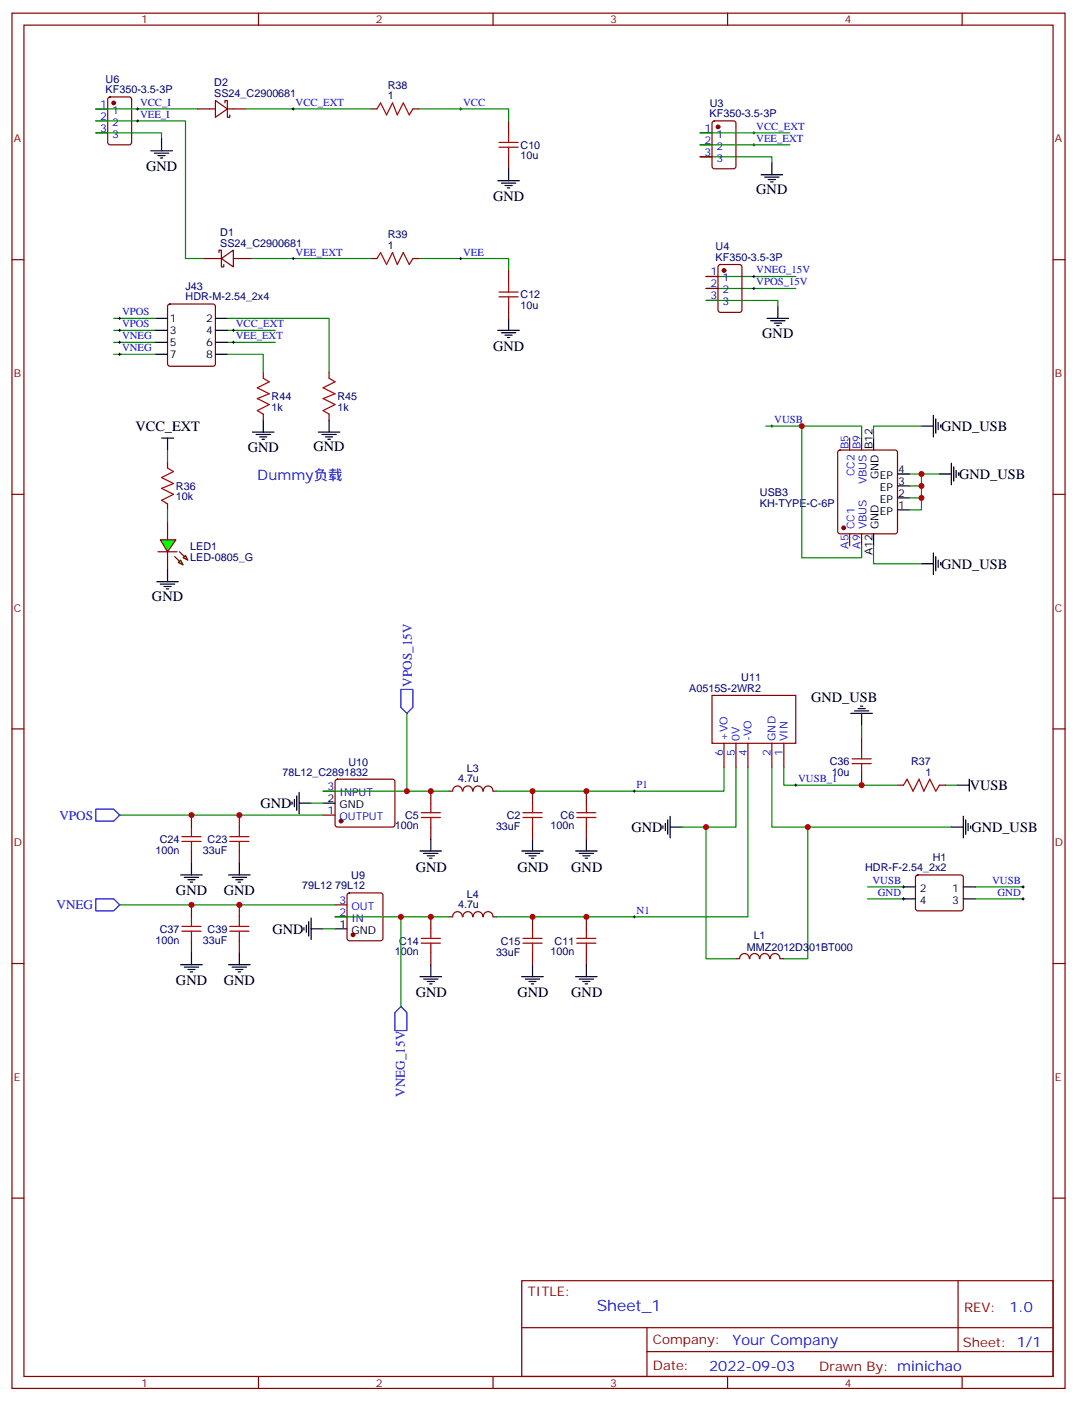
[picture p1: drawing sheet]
<svg xmlns="http://www.w3.org/2000/svg" width="317mm" height="413mm" viewBox="0 0 317 413" stroke-linecap="round" stroke-linejoin="round" font-family="sans-serif">
<g fill="none" stroke="#870000" stroke-width=".35">
<path d="M3.5 3.9h310.5v405.3h-310.5zM7.1 7.4h303.3v398.3h-303.3zM76.2 3.9v3.5M145.3 3.9v3.5M214.5 3.9v3.5M283.6 3.9v3.5M28.2 32.1h3.5M28.2 35.6h3.5M28.2 39.2h3.5M32 28.8l.5-.2h5.6l.7 .4v13l-.5 .6-5.8 .1-.7-.5-.1-12.9zM58.2 32.1h5.3M63.5 29.6l3.5 2.5-3.5 2.5z"/>
<path d="M66.3 30.3v-.7h.7v5h.7v-.7M67 32.1h5.3M109.4 32.1h1.7M121.7 32.1h1.8M149.9 35.6v3.6M206.4 39.2h3.5M210.1 35.8l.5-.2h5.7l.6 .5 .1 12.9-.5 .7h-5.9l-.6-.4-.1-13zM149.9 46.2v3.5M206.4 42.7h3.5M206.4 46.2h3.5M3.5 76.6h3.6M60 76.2h5.3"/>
<path d="M64.6 74.4v-.7h.7v5h.7v-.7M65.3 76.2l3.5-2.5v5zM68.8 76.2h5.3M109.4 76.2h1.7M121.7 76.2h1.8M149.9 79.7v3.6M310.4 76.6h3.6M49.6 89.8l.5-.2h12.7l.5 .2 .2 .5v16.9l-.2 .5-.5 .2h-12.7l-.5-.2-.2-.5v-16.9zM149.9 90.3v3.5M49.4 136.2v1.7M3.5 145.7h3.6M49.4 148.5v1.8"/>
<path d="M49.4 153.8v5.3M310.4 145.7h3.6M49.4 162.6v5.3M3.5 214.8h3.6M310.4 214.8h3.6M3.5 284h3.6M310.4 284h3.6M3.5 353.1h3.6M310.4 353.1h3.6M153.8 377.5h156.6v28.2h-156.6zM282.4 377.5v20.9M153.8 391.3h156.5"/>
<path d="M190.7 398.4h119.6M190.7 391.3v14.1M76.2 405.7v3.5M145.3 405.7v3.5M214.5 405.7v3.5M283.6 405.7v3.5"/>
</g>
<g fill="#870000" stroke="#870000" stroke-width=".35">
<circle cx="33.5" cy="30.3" r=".53"/>
<circle cx="211.7" cy="37.4" r=".53"/>
</g>
<g fill="none" stroke="#008700" stroke-width=".35">
<path d="M28.2 39.2h19.4v1.7M28.2 35.6h26.5v40.6h5.3M28.2 32.1h30M72.3 32.1h37.1M123.5 32.1h26.4v3.5M206.4 39.2h26.4M206.4 46.2h21.1v1.8M206.4 42.7h26.4M74.1 76.2h35.3M123.5 76.2h26.4v3.5M33.5 97.4h12.4M33.5 93.8h12.4"/>
<path d="M67 97.4h14.1M33.5 100.9h12.4M33.5 104.4h12.4M67 100.9h14.1"/>
</g>
<g fill="none" stroke="#000" stroke-width=".35">
<path d="M44.4 44.4h6.4M45.5 45.2h4.2M46.6 45.9h2.1M47.3 46.6h.7M47.6 40.9v3.5M146.8 53.3h6.3M147.8 54h4.2M148.9 54.7h2.1M149.6 55.4h.7M149.9 49.7v3.6M224.4 51.5h6.3M225.4 52.2h4.3"/>
<path d="M226.5 52.9h2.1M227.2 53.6h.7M227.5 48v3.5M45.9 97.4h3.5M45.9 93.8h3.5M63.5 97.4h3.5M63.5 93.8h3.5M146.8 97.4h6.3M147.8 98.1h4.2M148.9 98.8h2.1M149.6 99.5h.7M149.9 93.8v3.6"/>
<path d="M45.9 100.9h3.5M45.9 104.4h3.5M63.5 100.9h3.5M63.5 104.4h3.5M74.4 127.4h6.4M75.5 128.1h4.2M76.6 128.8h2.1M77.3 129.5h.7M77.6 123.8v3.6"/>
</g>
<path d="M111.1 32.1l1.1-1.8 1.7 3.6 1.8-3.6 1.4 3.6 1.8-3.6 1.7 3.6 1.1-1.8M149.9 39.2v2.8M147.1 43.4h5.7M147.1 42h5.7M149.9 43.4v2.8M111.1 76.2l1.1-1.8 1.7 3.6 1.8-3.6 1.4 3.6 1.8-3.6 1.7 3.6 1.1-1.8M147.1 87.5h5.7M147.1 86.1h5.7M149.9 83.3v2.8M149.9 87.5v2.8M49.4 137.9l1.8 1.1-3.6 1.8 3.6 1.7-3.6 1.4 3.6 1.8-3.6 1.8 1.8 1" fill="none" stroke="#a10000" stroke-width=".35"/>
<g fill="none" stroke="#000" stroke-width=".29">
<path d="M40.2 32.1h.7M40.2 35.6h.7M40.6 31.7v.8M40.6 35.3v.7M86.1 32.1h.7M86.4 31.7v.8M135.5 32.1h.7M135.8 31.7v.8M221.9 39.2h.7M222.2 38.8v.7M221.9 42.7h.7M222.2 42.3v.7"/>
<path d="M86.1 76.2h.7M86.4 75.8v.8M135.5 76.2h.7M135.8 75.8v.8M34.9 97.4h.7M34.9 93.8h.7M35.3 93.5v.7M35.3 97v.7M68.4 97.4h.7M68.8 97v.7M34.9 100.9h.7M34.9 104.4h.7"/>
<path d="M35.3 100.5v.7M35.3 104.1v.7M68.4 100.9h.7M68.8 100.5v.7M227.2 125.6h.7M227.5 125.2v.7"/>
</g>
<g fill="#0f0" stroke="#870000" stroke-width=".35">
<path d="M52.6 165.8l.7-.7 .7 1.4z"/>
<path d="M54 164.4l.7-.7 .7 1.4z"/>
</g>
<g fill="#870000" stroke="#870000" stroke-width=".35">
<path d="M51.5 164l1.4 1.5z"/>
<path d="M52.9 162.6l1.4 1.4z"/>
</g>
<path d="M46.6 162.6h5.6z" fill="#f00" stroke="#870000" stroke-width=".35"/>
<path d="M47.3 159.1h4.6l-2.5 3.5z" fill="#0f0" stroke="#870000" stroke-width=".35"/>
<g fill="none" stroke="#008700" stroke-width=".35">
<path d="M67 93.8h30v15.9M208.1 85h26.5M208.1 81.5h26.5M208.1 88.5h21.2v1.8M67 104.4h10.6v5.3M49.4 132.6v3.6M225.8 125.6h28.2v3.5M236.4 125.6v38.8h17.6v-3.5M268.1 139.7h8.8M271.6 125.6h-14.1v3.5M271.6 139.7v10.6h-3.5M49.4 150.3v3.5"/>
<path d="M268.1 143.2h3.5M268.1 146.8h3.5M257.5 160.9v5.3h14.1M119.9 210.3v22.9M254 213.8v3.5M91.7 236.7h3.5M95.2 233.2h37.1M213.4 226.1v7.1h-67M217 226.1v17.7h-15.9M220.5 226.1v44.1h-74.1M227.5 226.1v17.7h53M231.1 226.1v5.3h33.5"/>
<path d="M278.7 231.4h3.5M35.3 240.2h59.9M208.1 243.8v38.8h8.9M238.1 243.8v38.8h-7M35.3 266.7h63.5M95.2 273.8h3.6M98.8 270.2h33.5M118.2 270.2v26.5M255.8 264.9h10.5M255.8 261.4h10.5M287.5 264.9h14.1M287.5 261.4h14.1"/>
</g>
<g fill="none" stroke="#000" stroke-width=".35">
<path d="M226.1 93.8h6.4M227.2 94.5h4.2M228.2 95.2h2.2M229 96h.7M229.3 90.3v3.5M47.6 129.1h3.6M49.4 129.1v3.5M93.8 127.4h6.4M94.9 128.1h4.2M96 128.8h2.1M96.7 129.5h.7M97 123.8v3.6"/>
<path d="M257.5 129.1v3.5M264.6 139.7h3.5M271.6 125.6h3.6M275.2 122.4v6.4M275.9 123.5v4.2M276.6 124.5v2.1M276.9 139.7h3.6M277.3 125.2v.7M280.5 136.5v6.4M281.2 137.6v4.2M281.9 138.6v2.2M282.6 139.3v.8"/>
<path d="M257.5 157.3v3.6M264.6 150.3h3.5M264.6 146.8h3.5M264.6 143.2h3.5M46.2 171.4h6.4M47.3 172.2h4.2M48.3 172.9h2.1M49 173.6h.7M49.4 167.9v3.5M271.6 166.2h3.6M275.2 163v6.3M275.9 164v4.3"/>
<path d="M276.6 165.1v2.1M277.3 165.8v.7M250.8 210.3h6.4M251.9 209.5h4.2M252.9 208.8h2.2M253.6 208.1h.8M254 210.3v3.5M86.1 236.4v.7M86.8 235.7v2.1M87.5 234.6v4.2M88.2 236.7h3.5M88.2 233.5v6.4"/>
<path d="M95.2 236.7h3.6M282.2 231.4h3.6M285.8 229.7v3.5M53.3 257.9h6.3M54.3 258.6h4.3M55.4 259.3h2.1M56.1 260h.7M56.4 254.4v3.5M67.4 257.9h6.3M68.4 258.6h4.3M69.5 259.3h2.1M70.2 260h.7"/>
<path d="M70.6 254.4v3.5M123.8 250.8h6.4M124.9 251.5h4.2M125.9 252.2h2.2M126.6 252.9h.8M127 247.3v3.5M153.8 250.8h6.4M154.9 251.5h4.2M155.9 252.2h2.1M156.6 252.9h.7M157 247.3v3.5M169.7 250.8h6.3"/>
<path d="M170.7 251.5h4.3M171.8 252.2h2.1M172.5 252.9h.7M172.9 247.3v3.5M195.4 243.4v.7M196.1 242.7v2.1M196.8 241.7v4.2M197.6 243.8h3.5M197.6 240.6v6.3M280.5 243.8h3.5M284 240.6v6.3M284.7 241.7v4.2"/>
<path d="M285.4 242.7v2.1M286.1 243.4v.7M89.6 273.4v.7M90.3 272.7v2.1M91 271.6v4.3M91.7 273.8h3.5M91.7 270.6v6.3M98.8 273.8h3.5M266.3 261.4h3.6M266.3 264.9h3.6M284 261.4h3.5M284 264.9h3.5"/>
<path d="M53.3 284.3h6.3M54.3 285h4.3M55.4 285.7h2.1M56.1 286.5h.7M56.4 280.8v3.5M67.4 284.3h6.3M68.4 285h4.3M69.5 285.7h2.1M70.2 286.5h.7M70.6 280.8v3.5M123.8 287.9h6.4M124.9 288.6h4.2"/>
<path d="M125.9 289.3h2.2M126.6 290h.8M127 284.3v3.6M153.8 287.9h6.4M154.9 288.6h4.2M155.9 289.3h2.1M156.6 290h.7M157 284.3v3.6M169.7 287.9h6.3M170.7 288.6h4.3M171.8 289.3h2.1M172.5 290h.7"/>
<path d="M172.9 284.3v3.6"/>
</g>
<g fill="none" stroke="#870000" stroke-width=".35">
<path d="M211.9 78.2l.5-.2h5.6l.7 .4v13l-.4 .6-5.9 .1-.7-.5v-12.9zM208.1 81.5h3.6M208.1 85h3.6M208.1 88.5h3.6M77.6 109.7v1.8M97 109.7v1.8M77.6 122.1v1.7M97 122.1v1.7M247.2 132.9l.4-.3h16.3l.5 .3 .2 .4v23.3l-.3 .5-.4 .2h-16.3l-.4-.2-.3-.5v-23.3zM250.5 129.1v3.5M254 129.1v3.5M250.5 157.3v3.6"/>
<path d="M254 157.3v3.6M209.9 205h24.7v14.1h-24.7zM213.4 219.1v7M217 219.1v7M220.5 219.1v7M227.5 219.1v7M231.1 219.1v7M254 217.3v3.5M95.2 233.2h3.6M99 229.9l.5-.2h16.2l.5 .2 .2 .5v12.7l-.2 .5-.5 .2h-16.2l-.5-.3-.2-.4v-12.7zM127 233.2v3.5M132.3 233.2h1"/>
<path d="M136.3 233.2a1.41 1.41 0 0 0-1.4-1.5 1.41 1.41 0 0 0-1.4 1.5M139.3 233.2a1.41 1.41 0 0 0-1.4-1.5 1.41 1.41 0 0 0-1.4 1.5M142.3 233.2a1.41 1.41 0 0 0-1.4-1.5 1.41 1.41 0 0 0-1.4 1.5M142.5 233.2a1.41 1.41 0 0 1 1.4-1.5 1.41 1.41 0 0 1 1.4 1.5h1.1M157 233.2v3.5M172.9 233.2v3.5M254 227.9v3.5M264.6 231.4h1.7M276.9 231.4h1.8M56.4 240.2v3.6M56.4 250.8v3.6M70.6 240.2v3.6"/>
<path d="M70.6 250.8v3.6M95.2 240.2h3.6M127 243.8v3.5M157 243.8v3.5M172.9 243.8v3.5M270.1 258.1l.5-.2h12.7l.5 .2 .2 .5-.1 9.4-.6 .5-13-.1-.4-.6v-9.2zM56.4 266.7v3.5M56.4 277.3v3.5M70.6 266.7v3.5M70.6 277.3v3.5M98.8 266.7h3.5M98.8 270.2h3.5"/>
<path d="M102.5 263.4l.5-.2h9.2l.5 .2 .2 .5v12.7l-.2 .5-.5 .2h-9.2l-.5-.3-.2-.4v-12.7zM127 270.2v3.6M132.3 270.2h1M136.3 270.2a1.41 1.41 0 0 0-1.4-1.5 1.41 1.41 0 0 0-1.4 1.5M139.3 270.2a1.41 1.41 0 0 0-1.4-1.5 1.41 1.41 0 0 0-1.4 1.5M142.3 270.2a1.41 1.41 0 0 0-1.4-1.5 1.41 1.41 0 0 0-1.4 1.5M145.3 270.2a1.41 1.41 0 0 0-1.4-1.5 1.41 1.41 0 0 0-1.4 1.5M145.3 270.2h1.1M157 270.2v3.6M172.9 270.2v3.6M127 280.8v3.5M157 280.8v3.5"/>
<path d="M172.9 280.8v3.5M217 282.6h1M218.1 282.6a1.41 1.41 0 0 1 1.4-1.6 1.41 1.41 0 0 1 1.4 1.6M221.1 282.5a1.41 1.41 0 0 1 1.4-1.5 1.41 1.41 0 0 1 1.4 1.6M224 282.5a1.41 1.41 0 0 1 1.4-1.5 1.41 1.41 0 0 1 1.4 1.6M227.1 282.6a1.41 1.41 0 0 1 1.4-1.6 1.41 1.41 0 0 1 1.4 1.6M230 282.6h1.1"/>
</g>
<g fill="#870000" stroke="#870000" stroke-width=".35">
<circle cx="104.1" cy="275.5" r=".53"/>
<circle cx="100.5" cy="242" r=".53"/>
<circle cx="213.4" cy="79.7" r=".53"/>
<circle cx="248.7" cy="155.6" r=".53"/>
</g>
<g fill="none" stroke="#a10000" stroke-width=".35">
<path d="M77.6 111.5l1.8 1-3.6 1.8 3.6 1.8-3.6 1.4 3.6 1.7-3.6 1.8 1.8 1.1M97 111.5l1.8 1-3.6 1.8 3.6 1.8-3.6 1.4 3.6 1.7-3.6 1.8 1.8 1.1M124.2 239.5h5.6M127 236.7v2.8M154.2 239.5h5.6M157 236.7v2.8M170 239.5h5.7M172.9 236.7v2.8M251.2 225.1h5.6M251.2 223.7h5.6M254 220.8v2.9M254 225.1v2.8"/>
<path d="M266.3 231.4l1.1-1.7 1.8 3.5 1.7-3.5 1.4 3.5 1.8-3.5 1.8 3.5 1-1.8M53.6 248h5.7M53.6 246.6h5.7M56.4 243.8v2.8M56.4 248v2.8M67.7 248h5.7M67.7 246.6h5.7M70.6 243.8v2.8M70.6 248v2.8M124.2 240.9h5.6M127 240.9v2.9M154.2 240.9h5.6"/>
<path d="M157 240.9v2.9M170 240.9h5.7M172.9 240.9v2.9M53.6 274.5h5.7M53.6 273h5.7M56.4 270.2v2.8M56.4 274.5v2.8M67.7 274.5h5.7M67.7 273h5.7M70.6 270.2v2.8M70.6 274.5v2.8M124.2 278h5.6"/>
<path d="M124.2 276.6h5.6M127 273.8v2.8M127 278v2.8M154.2 278h5.6M154.2 276.6h5.6M157 273.8v2.8M157 278v2.8M170 278h5.7M170 276.6h5.7M172.9 273.8v2.8M172.9 278v2.8"/>
</g>
<path d="M118.2 203.2h3.5v5.3l-1.8 1.8-1.7-1.8zM28.2 238.5h5.3l1.8 1.7-1.8 1.8h-5.3zM28.2 264.9h5.3l1.8 1.8-1.8 1.8h-5.3zM116.4 298.4l1.8-1.7 1.7 1.7v5.3h-3.5z" fill="none" stroke="#00f" stroke-width=".35"/>
<g fill="none" stroke="#000" stroke-width=".29">
<path d="M221.9 81.5h.7M221.9 85h.7M222.2 81.1v.7M222.2 84.7v.7M186.6 233.2h.7M187 232.8v.7M234.2 231.4h.7M234.6 231.1v.7M186.6 270.2h.7M187 269.9v.7M266 264.9h.7M266 261.4h.7"/>
<path d="M266.3 261.1v.7M266.3 264.6v.7M301.3 264.9h.7M301.3 261.4h.7M301.6 261.1v.7M301.6 264.6v.7"/>
</g>
<g fill="#c00">
<circle cx="127" cy="233.2" r=".88"/>
<circle cx="208.1" cy="243.8" r=".88"/>
<circle cx="172.9" cy="233.2" r=".88"/>
<circle cx="172.9" cy="270.2" r=".88"/>
<circle cx="127" cy="270.2" r=".88"/>
<circle cx="56.4" cy="266.7" r=".88"/>
<circle cx="56.4" cy="240.2" r=".88"/>
<circle cx="70.6" cy="240.2" r=".88"/>
<circle cx="70.6" cy="266.7" r=".88"/>
<circle cx="157" cy="233.2" r=".88"/>
<circle cx="157" cy="270.2" r=".88"/>
<circle cx="254" cy="231.4" r=".88"/>
<circle cx="238.1" cy="243.8" r=".88"/>
<circle cx="118.2" cy="270.2" r=".88"/>
<circle cx="271.6" cy="139.7" r=".88"/>
<circle cx="271.6" cy="143.2" r=".88"/>
<circle cx="271.6" cy="146.8" r=".88"/>
<circle cx="236.4" cy="125.6" r=".88"/>
<circle cx="119.9" cy="233.2" r=".88"/>
</g>
<text font-size="4.6" fill="#00f" x="175.9" y="386.5">Sheet_1</text>
<g font-size="4.2">
<text x="43" y="50.4">GND</text>
<text x="145.3" y="59.3">GND</text>
<text x="223" y="57.1">GND</text>
<text x="224.7" y="99.5">GND</text>
<text x="145.3" y="103.4">GND</text>
<text x="39.9" y="127">VCC_EXT</text>
<text x="277.5" y="127">GND_USB</text>
<text x="73" y="133.3">GND</text>
<text x="92.4" y="133">GND</text>
<text x="282.8" y="141.1">GND_USB</text>
<text x="277.5" y="167.6">GND_USB</text>
<text x="44.8" y="177.1">GND</text>
<text x="239.1" y="207">GND_USB</text>
<text x="285.9" y="232.8">VUSB</text>
<text x="76.8" y="238.1">GND</text>
<text x="186.1" y="245.2">GND</text>
<text x="286.4" y="245.2">GND_USB</text>
<text x="122.6" y="256.9">GND</text>
<text x="152.5" y="256.9">GND</text>
<text x="168.4" y="256.9">GND</text>
<text x="51.9" y="263.9">GND</text>
<text x="66" y="263.9">GND</text>
<text x="80.3" y="275.2">GND</text>
<text x="51.9" y="290.3">GND</text>
<text x="66" y="290.3">GND</text>
<text x="122.6" y="293.9">GND</text>
<text x="152.5" y="293.9">GND</text>
<text x="168.4" y="293.9">GND</text>
</g>
<g font-size="4.2" fill="#00f">
<text x="75.8" y="141.5">Dummy负载</text>
<text x="297.6" y="386.7">1.0</text>
<text x="216" y="396.3">Your Company</text>
<text x="209.1" y="404.1">2022-09-03</text>
</g>
<g font-size="3.9" fill="#00f">
<text x="121.4" y="202.4" transform="rotate(-90 121.4 202.4)">VPOS_15V</text>
<text x="17.5" y="241.6">VPOS</text>
<text x="16.7" y="268.1">VNEG</text>
<text x="119.4" y="323.3" transform="rotate(-90 119.4 323.3)">VNEG_15V</text>
</g>
<g font-size="3.9" fill="#800">
<text x="155.6" y="382.1">TITLE:</text>
<text x="284.2" y="386.7">REV:</text>
<text x="192.5" y="396.3">Company:</text>
<text x="283.9" y="396.9">Sheet: 1/1</text>
<text x="192.5" y="403.9">Date:</text>
<text x="241.5" y="404">Drawn By: minichao</text>
</g>
<g font-size="3.2" fill="#800">
<text x="41.6" y="6.9">1</text>
<text x="110.8" y="6.9">2</text>
<text x="179.9" y="6.9">3</text>
<text x="249.1" y="6.9">4</text>
<text x="4.1" y="42">A</text>
<text x="311" y="42">A</text>
<text x="4.1" y="111.1">B</text>
<text x="311" y="111.1">B</text>
<text x="4.1" y="180.3">C</text>
<text x="311" y="180.3">C</text>
<text x="4.1" y="249.4">D</text>
<text x="311" y="249.4">D</text>
<text x="4.1" y="318.6">E</text>
<text x="311" y="318.6">E</text>
<text x="41.6" y="408.7">1</text>
<text x="110.8" y="408.7">2</text>
<text x="179.9" y="408.7">3</text>
<text x="249.1" y="408.7">4</text>
</g>
<g font-size="3.2" fill="#000080">
<text x="31.2" y="27.5">KF350-3.5-3P</text>
<text x="31.2" y="24.4">U6</text>
<text x="63.2" y="28.6">SS24_C2900681</text>
<text x="63.2" y="25.4">D2</text>
<text x="114.3" y="29.3">1</text>
<text x="114.3" y="26.2">R38</text>
<text x="209.2" y="34.6">KF350-3.5-3P</text>
<text x="209.2" y="31.4">U3</text>
<text x="153.5" y="47">10u</text>
<text x="153.5" y="43.8">C10</text>
<text x="64.9" y="69.5">D1</text>
<text x="114.3" y="70.3">R39</text>
<text x="64.9" y="72.7">SS24_C2900681</text>
<text x="114.3" y="73.4">1</text>
<text x="211" y="76.9">KF350-3.5-3P</text>
<text x="211" y="73.7">U4</text>
<text x="54.7" y="88.5">HDR-M-2.54_2x4</text>
<text x="54.7" y="85.4">J43</text>
<text x="153.5" y="87.9">C12</text>
<text x="153.5" y="91.1">10u</text>
<text x="80.1" y="117.9">R44</text>
<text x="99.5" y="117.9">R45</text>
<text x="80.1" y="121.1">1k</text>
<text x="99.5" y="121.1">1k</text>
<text x="51.9" y="147.5">10k</text>
<text x="51.9" y="144.3">R36</text>
<text x="224" y="149.3">KH-TYPE-C-6P</text>
<text x="224" y="146.1">USB3</text>
<text x="56.1" y="165.2">LED-0805_G</text>
<text x="56.1" y="162">LED1</text>
<text x="203.2" y="203.9">A0515S-2WR2</text>
<text x="218.5" y="200.7">U11</text>
<text x="102.7" y="225.7">U10</text>
<text x="137.7" y="227.7">L3</text>
<text x="244.6" y="225.5">C36</text>
<text x="268.6" y="225.4">R37</text>
<text x="83.3" y="228.6">78L12_C2891832</text>
<text x="135" y="230.6">4.7u</text>
<text x="245.2" y="228.7">10u</text>
<text x="272.8" y="228.6">1</text>
<text x="116.4" y="244.4">100n</text>
<text x="119.4" y="241.4">C5</text>
<text x="146.2" y="244.6">33uF</text>
<text x="149.4" y="241.4">C2</text>
<text x="162.3" y="244.4">100n</text>
<text x="165.3" y="241.4">C6</text>
<text x="45.9" y="251.7">100n</text>
<text x="47.1" y="248.4">C24</text>
<text x="59.8" y="251.7">33uF</text>
<text x="61.2" y="248.4">C23</text>
<text x="255" y="256.8">HDR-F-2.54_2x2</text>
<text x="275" y="253.7">H1</text>
<text x="89.1" y="262.1">79L12 79L12</text>
<text x="103.5" y="259.2">U9</text>
<text x="135" y="267.6">4.7u</text>
<text x="137.7" y="264.7">L4</text>
<text x="47.1" y="274.9">C37</text>
<text x="61.2" y="274.9">C39</text>
<text x="45.9" y="278.1">100n</text>
<text x="59.8" y="278.1">33uF</text>
<text x="116.4" y="281.4">100n</text>
<text x="117.6" y="278.5">C14</text>
<text x="146.2" y="281.6">33uF</text>
<text x="147.6" y="278.4">C15</text>
<text x="162.3" y="281.4">100n</text>
<text x="163.5" y="278.5">C11</text>
<text x="220.2" y="280.2">MMZ2012D301BT000</text>
<text x="222.2" y="276.8">L1</text>
</g>
<g font-size="3.2" fill="#00f">
<text x="29.6" y="31.7">1</text>
<text x="29.6" y="35.3">2</text>
<text x="33.1" y="33.5">1</text>
<text x="41.3" y="31.2">VCC_I</text>
<text x="41.3" y="34.7">VEE_I</text>
<text x="87.1" y="31.2">VCC_EXT</text>
<text x="136.5" y="31.2">VCC</text>
<text x="29.6" y="38.8">3</text>
<text x="33.1" y="37">2</text>
<text x="33.1" y="40.6">3</text>
<text x="207.7" y="38.8">1</text>
<text x="211.2" y="40.6">1</text>
<text x="223" y="38.3">VCC_EXT</text>
<text x="223" y="41.8">VEE_EXT</text>
<text x="207.7" y="42.3">2</text>
<text x="207.7" y="45.9">3</text>
<text x="211.2" y="44.1">2</text>
<text x="211.2" y="47.6">3</text>
<text x="87.1" y="75.3">VEE_EXT</text>
<text x="136.5" y="75.3">VEE</text>
<text x="209.5" y="81.1">1</text>
<text x="213" y="82.9">1</text>
<text x="223" y="80.6">VNEG_15V</text>
<text x="209.5" y="84.7">2</text>
<text x="209.5" y="88.2">3</text>
<text x="213" y="86.4">2</text>
<text x="213" y="90">3</text>
<text x="223" y="84.1">VPOS_15V</text>
<text x="36" y="93">VPOS</text>
<text x="36" y="96.5">VPOS</text>
<text x="36" y="100">VNEG</text>
<text x="69.5" y="96.5">VCC_EXT</text>
<text x="69.5" y="100">VEE_EXT</text>
<text x="36" y="103.5">VNEG</text>
<text x="228.2" y="124.7">VUSB</text>
<text x="250.1" y="132.5" transform="rotate(-90 250.1 132.5)">B5</text>
<text x="253.6" y="132.5" transform="rotate(-90 253.6 132.5)">B9</text>
<text x="251.9" y="140.4" transform="rotate(-90 251.9 140.4)">CC2</text>
<text x="255.4" y="142.8" transform="rotate(-90 255.4 142.8)">VBUS</text>
<text x="250.1" y="161.7" transform="rotate(-90 250.1 161.7)">A5</text>
<text x="251.9" y="156" transform="rotate(-90 251.9 156)">CC1</text>
<text x="253.6" y="161.7" transform="rotate(-90 253.6 161.7)">A9</text>
<text x="255.4" y="156" transform="rotate(-90 255.4 156)">VBUS</text>
<text x="214.5" y="218.4" transform="rotate(-90 214.5 218.4)">+VO</text>
<text x="218" y="218.4" transform="rotate(-90 218 218.4)">0V</text>
<text x="221.5" y="218.4" transform="rotate(-90 221.5 218.4)">-VO</text>
<text x="228.6" y="218.4" transform="rotate(-90 228.6 218.4)">GND</text>
<text x="232.1" y="218.4" transform="rotate(-90 232.1 218.4)">VIN</text>
<text x="213.1" y="222.9" transform="rotate(-90 213.1 222.9)">6</text>
<text x="216.6" y="222.9" transform="rotate(-90 216.6 222.9)">5</text>
<text x="220.1" y="222.9" transform="rotate(-90 220.1 222.9)">4</text>
<text x="227.2" y="222.9" transform="rotate(-90 227.2 222.9)">2</text>
<text x="230.7" y="222.9" transform="rotate(-90 230.7 222.9)">1</text>
<text x="96.6" y="232.8">3</text>
<text x="187.7" y="232.3">P1</text>
<text x="235.3" y="230.5">VUSB_1</text>
<text x="96.6" y="239.9">1</text>
<text x="100.1" y="234.6">INPUT</text>
<text x="100.1" y="241.7">OUTPUT</text>
<text x="257.2" y="260.5">VUSB</text>
<text x="292.5" y="260.5">VUSB</text>
<text x="100.1" y="266.3">3</text>
<text x="100.1" y="269.9">2</text>
<text x="103.6" y="268.1">OUT</text>
<text x="187.7" y="269.3">N1</text>
<text x="258.8" y="264.1">GND</text>
<text x="294.1" y="264.1">GND</text>
<text x="103.6" y="271.6">IN</text>
</g>
<g font-size="3.2">
<text x="50.1" y="94.9">1</text>
<text x="60.8" y="94.9">2</text>
<text x="50.1" y="98.4">3</text>
<text x="50.1" y="102">5</text>
<text x="60.8" y="98.4">4</text>
<text x="60.8" y="102">6</text>
<text x="50.1" y="105.5">7</text>
<text x="60.8" y="105.5">8</text>
<text x="257.2" y="132.5" transform="rotate(-90 257.2 132.5)">B12</text>
<text x="258.9" y="141.2" transform="rotate(-90 258.9 141.2)">GND</text>
<text x="259.4" y="141.1">EP</text>
<text x="264.8" y="142.9">3</text>
<text x="264.8" y="139.3">4</text>
<text x="259.4" y="148.2">EP</text>
<text x="259.4" y="144.6">EP</text>
<text x="264.8" y="149.9">1</text>
<text x="264.8" y="146.4">2</text>
<text x="259.4" y="151.7">EP</text>
<text x="258.9" y="156" transform="rotate(-90 258.9 156)">GND</text>
<text x="257.2" y="163.7" transform="rotate(-90 257.2 163.7)">A12</text>
<text x="96.6" y="236.4">2</text>
<text x="100.1" y="238.1">GND</text>
<text x="271.2" y="262.8">2</text>
<text x="280.7" y="262.8">1</text>
<text x="271.2" y="266.3">4</text>
<text x="280.7" y="266.3">3</text>
<text x="100.1" y="273.4">1</text>
<text x="103.6" y="275.2">GND</text>
</g>
</svg>
